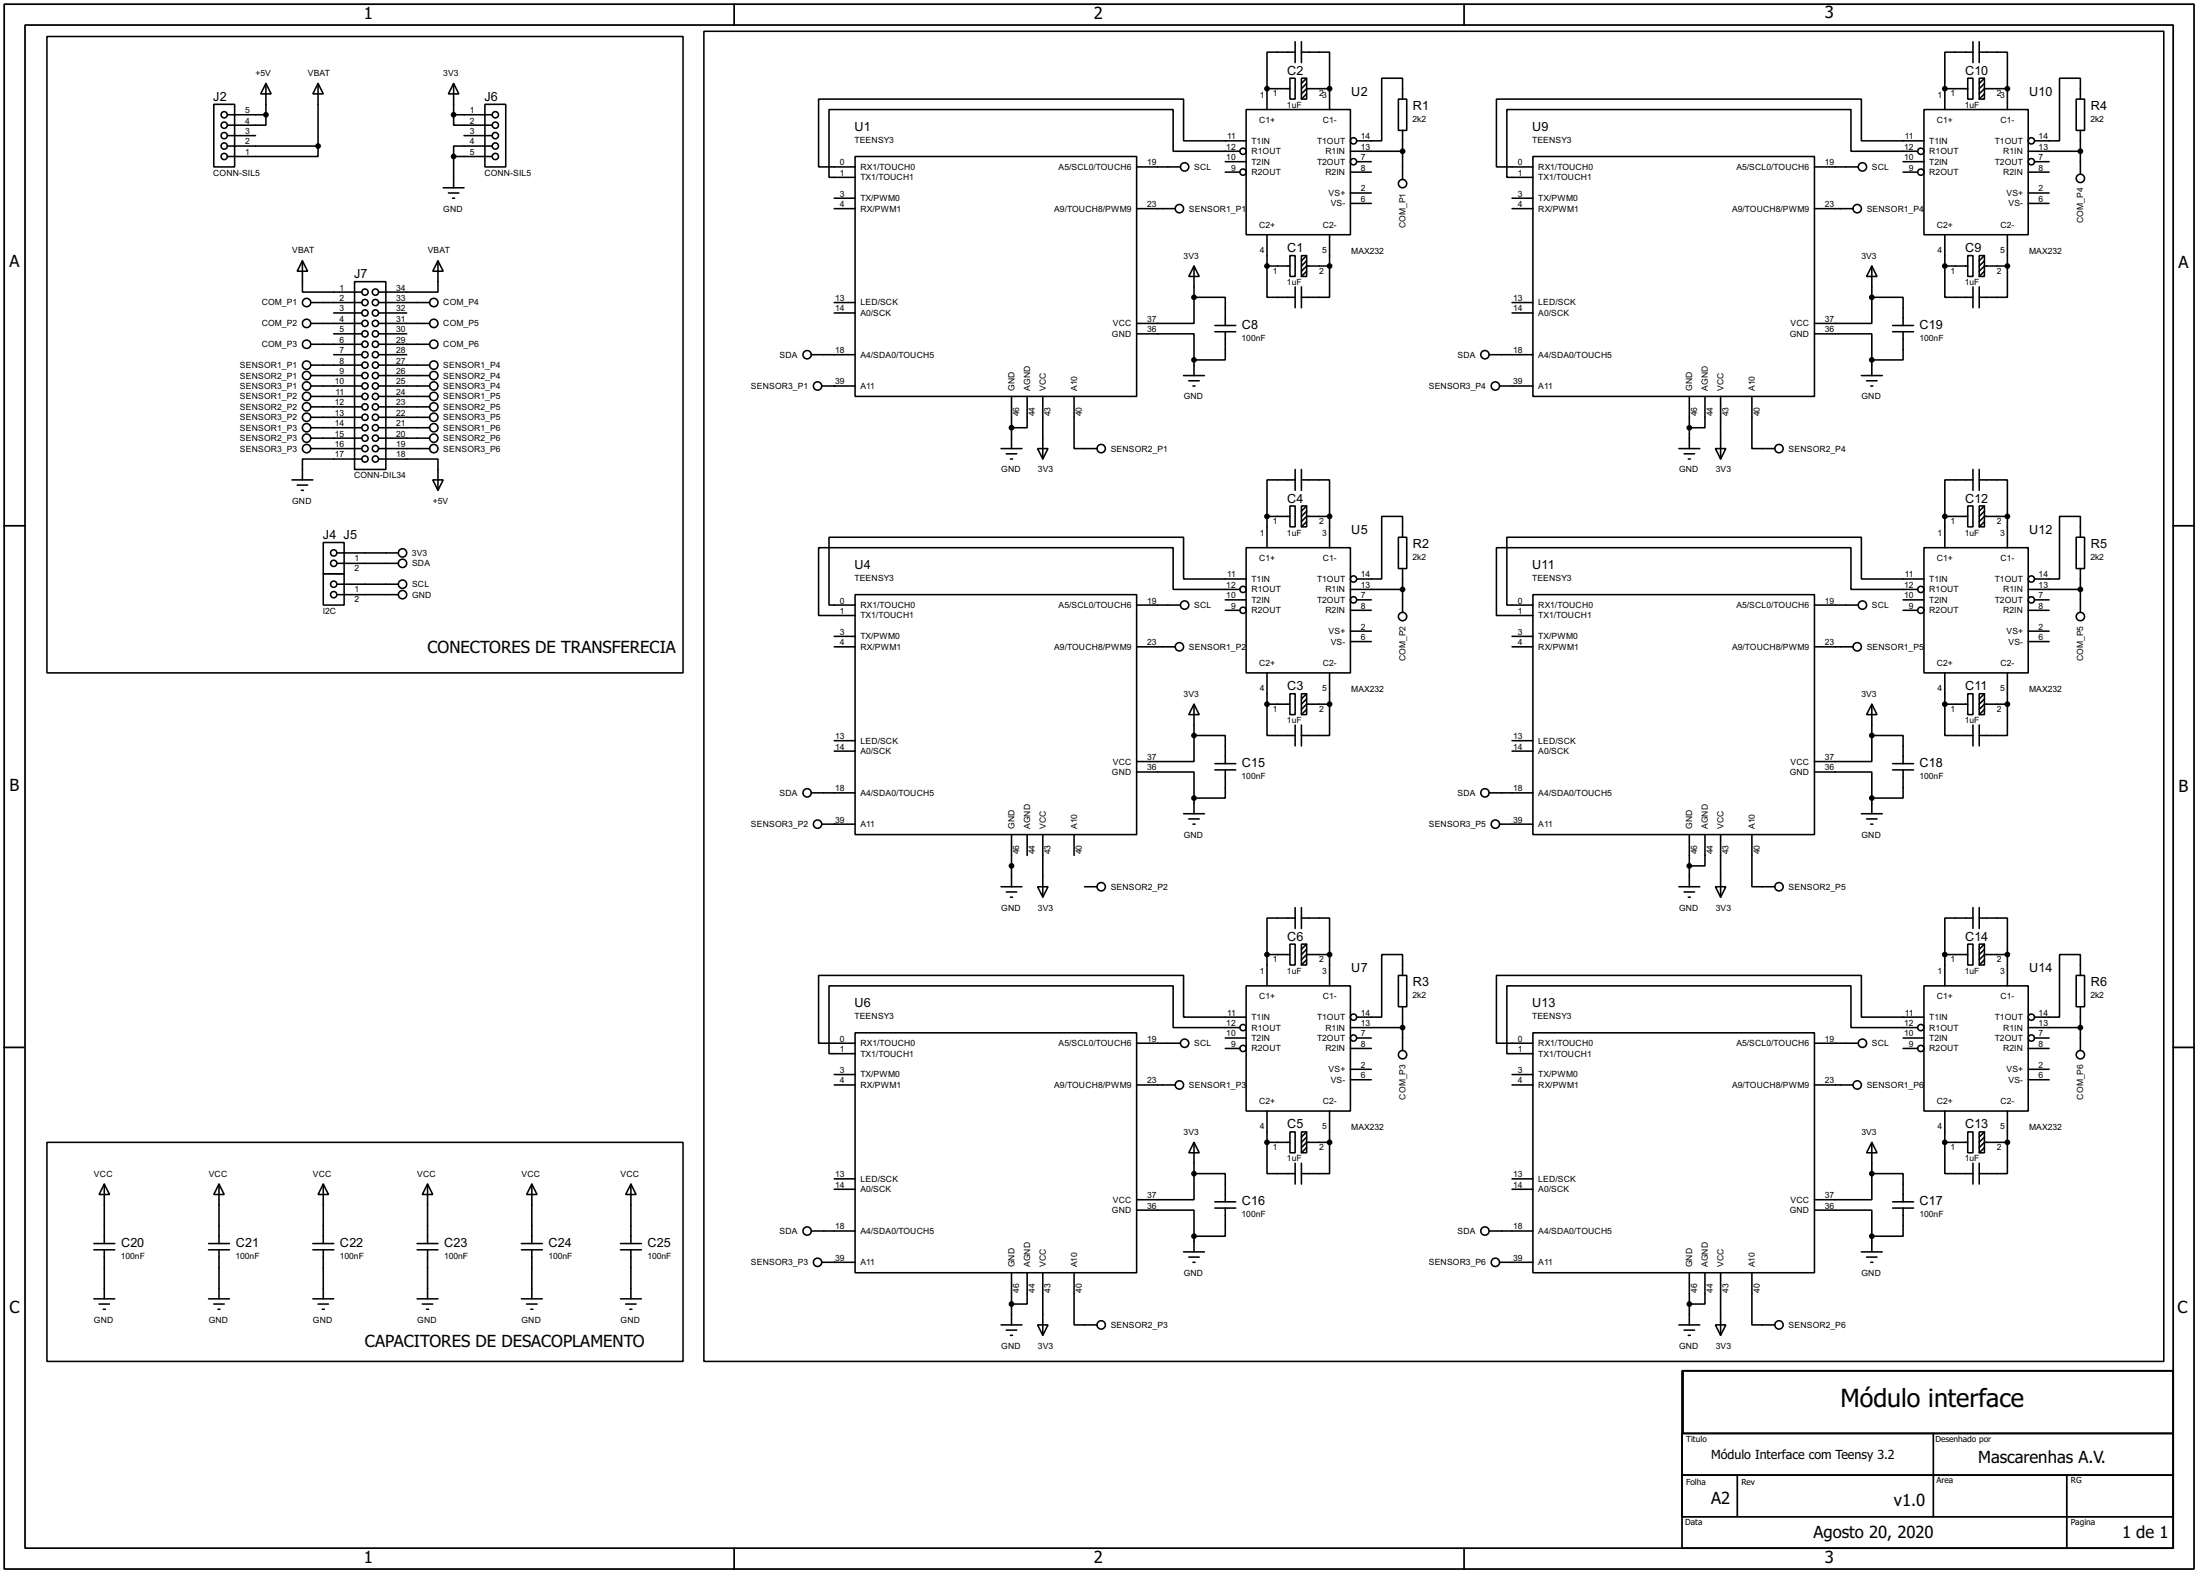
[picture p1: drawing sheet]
<svg xmlns="http://www.w3.org/2000/svg" width="536mm" height="383mm" viewBox="0 0 536 383" stroke-linecap="round" stroke-linejoin="round" font-family="sans-serif">
<g fill="none" stroke="#000" stroke-width=".42">
<path d="M1 1h533.4v381h-533.4zM6.1 6.1h523.2v370.8h-523.2zM178.8 1v5.1M356.6 1v5.1M1 128h5.1M529.3 128h5.1M1 255h4.8M529.3 255h5.1M409.7 333.8h119.6v43.1h-119.6zM410 333.8h119.3v15.2h-119.3zM409.7 349h119.6v10.2h-119.6zM409.7 359.2h119.6v10.1h-119.6z"/>
<path d="M423.2 359.4v9.7M470.9 349v20.3M503.4 359.2v17.7M178.8 376.9v5.1M356.6 376.9v5.1"/>
</g>
<g fill="none" stroke="#000" stroke-width=".38">
<path d="M11.4 8.9h155v154.9h-155zM171.4 7.6h355.6v323.9h-355.6zM314.2 19h1.3v5.1h-1.3zM315.5 12.7h-6.9v8.9M315.5 10.2v5M317 19h1.3v5.1h-1.3zM317 12.7h6.8v8.9M317 10.2v5M318.3 19l-1.3 1.3M479.3 19h1.3v5.1h-1.3zM480.6 12.7h-6.9v8.9M480.6 10.2v5"/>
<path d="M482.1 19h1.3v5.1h-1.3zM482.1 12.7h6.8v8.9M482.1 10.2v5M483.4 19l-1.3 1.3M52.1 25.4h5v15.2h-5zM55.4 27.9h9.4M55.4 35.6h22.1M55.4 33h6.8M64.8 20.3l1.2 2.6h-2.5zM64.8 27.9v2.6h-9.4M64.8 20.3v7.6M77.5 20.3l1.2 2.6h-2.5z"/>
<path d="M77.5 35.6v2.5h-22.1M77.5 20.3v15.3M110.5 20.3l1.3 2.6h-2.6zM110.5 27.9v2.6h9.4M110.5 27.9h9.4M110.5 20.3v7.6M110.5 38.1v7.6M110.5 38.1h9.4M113 33h6.9M118.1 25.4h5.1v15.2h-5.1zM119.9 35.6h-9.4v2.5M208.3 38.1h68.6v58.4h-68.6z"/>
<path d="M298.4 39.4h5.1M302 36.8h-16.3v-10.1h-83.8v16.5h6.4M303.5 26.7h25.4v30.4h-25.4zM303.5 34.3h-15.2v-10.2h-88.9v16.5h8.9M308.6 21.6v5.1M308.6 21.6h5.6M318.3 20.3l-1.3 1.3M318.3 22.9l-1.3 1.2M323.8 21.6v5.1M323.8 21.6h-5.5l-1.3 1.3M328.9 36.8h12.7M330.5 39.4h3.5"/>
<path d="M340.6 24.1h2v7.6h-2zM341.6 24.1v-5.1h-5.1v15.3h-6M341.6 31.7v12M373.4 38.1h68.6v58.4h-68.6zM463.5 39.4h5.1M467.1 36.8h-16.3v-10.1h-83.8v16.5h6.4M468.6 26.7h25.4v30.4h-25.4zM468.6 34.3h-15.2v-10.2h-88.9v16.5h8.9M473.7 21.6h5.6M473.7 21.6v5.1M483.4 20.3l-1.3 1.3M483.4 22.9l-1.3 1.2"/>
<path d="M488.9 21.6h-5.5l-1.3 1.3M488.9 21.6v5.1M494 36.8h12.7M495.6 39.4h3.5M505.7 24.1h2v7.6h-2zM506.7 24.1v-5.1h-5.1v15.3h-6M506.7 31.7v10.7M107.9 45.7h5.1M109.2 47h2.6M110.2 48.3h.5M203.2 50.8h5.1M203.2 48.3h5.1"/>
<path d="M276.9 50.8h9.4M276.9 40.6h10.6M298.4 41.9h3.6M308.6 57.1v7.7M323.8 57.1v7.7M328.9 41.9h5.1M328.9 47h5.1M328.9 49.5h5.1M368.3 50.8h5.1M368.3 48.3h5.1M442 50.8h9.4M442 40.6h10.6"/>
<path d="M463.5 41.9h3.6M473.7 57.1v7.7M488.9 57.1v7.7M494 41.9h5.1M494 47h5.1M494 49.5h5.1M73.7 63.5l1.2 2.5h-2.5zM73.7 63.5v7.6h14.4M75.7 73.7h12.4M75.7 78.7h12.4M81.3 76.2h6.8M86.4 68.6h7.6v45.7h-7.6z"/>
<path d="M92.2 73.7h12.4M92.2 78.7h12.4M92.2 76.2h6.9M106.7 63.5l1.2 2.5h-2.5zM106.7 63.5v7.6h-14.5M203.2 73.7h5.1M203.2 76.2h5.1M290.8 64.8l1.3 2.5h-2.5zM290.8 72.4v6.3h-13.9M290.8 72.4h7.6v6.8M290.8 64.8v7.6M295.9 79.2h5.1"/>
<path d="M308.6 64.8v7.6h6.9M308.6 64.8h5.6M314.2 62.2h1.3v5.1h-1.3zM315.5 69.8v5.1M317 62.2h1.3v5.1h-1.3zM317 69.8v5.1M318.3 62.2l-1.3 1.3M318.3 63.5l-1.3 1.3M318.3 66l-1.3 1.3M323.8 64.8v7.6h-6.8M323.8 64.8h-5.5l-1.3 1.2M368.3 73.7h5.1"/>
<path d="M368.3 76.2h5.1M455.9 64.8l1.3 2.5h-2.5zM455.9 72.4v6.3h-13.9M455.9 72.4h7.6v6.8M455.9 64.8v7.6M461 79.2h5.1M473.7 64.8v7.6h6.9M473.7 64.8h5.6M479.3 62.2h1.3v5.1h-1.3zM480.6 69.8v5.1M482.1 62.2h1.3v5.1h-1.3zM482.1 69.8v5.1"/>
<path d="M483.4 62.2l-1.3 1.3M483.4 63.5l-1.3 1.3M483.4 66l-1.3 1.3M488.9 64.8v7.6h-6.8M488.9 64.8h-5.5l-1.3 1.2M75.7 88.9h12.4M75.7 91.4h12.4M75.7 94h12.4M75.7 96.5h12.4M75.7 99.1h12.4M75.7 83.8h12.4M81.3 86.4h6.8"/>
<path d="M81.3 81.3h6.8M92.2 86.4h6.9M92.2 88.9h12.4M92.2 91.4h12.4M92.2 94h12.4M92.2 96.5h12.4M92.2 99.1h12.4M92.2 83.8h12.4M92.2 81.3h6.9M197.6 86.4h10.7M200.2 94h8.1M246.4 96.5v12.7"/>
<path d="M250.2 96.5v7.6h-3.8M254 96.5v15.3M261.6 96.5v12.7h5.6M276.9 81.3h13.9v6.3M288.3 91.4h5.1M289.6 92.7h2.5M290.6 94h.5M290.8 87.6v3.8M295.9 80.8h5.1M298.4 80.8v6.8h-7.6M362.7 86.4h10.7M365.3 94h8.1"/>
<path d="M411.5 96.5v12.7M415.3 96.5v7.6h-3.8M419.1 96.5v15.3M426.7 96.5v12.7h5.6M442 81.3h13.9v6.3M453.4 91.4h5.1M454.7 92.7h2.5M455.7 94h.5M455.9 87.6v3.8M461 80.8h5.1M463.5 80.8v6.8h-7.6M71.1 116.8h5.1"/>
<path d="M72.4 118.1h2.5M73.4 119.4h.5M75.7 101.6h12.4M75.7 104.1h12.4M75.7 106.7h12.4M75.7 109.2h12.4M88.1 111.8h-14.4v5M92.2 111.8h14.5v7.6M92.2 101.6h12.4M92.2 104.1h12.4M92.2 106.7h12.4M92.2 109.2h12.4"/>
<path d="M105.4 116.8h2.5l-1.2 2.6zM243.8 109.2h5.1M245.1 110.5h2.5M246.1 111.8h.5M252.7 109.2h2.6l-1.3 2.6zM315.5 116.8h-6.9v8.9M315.5 114.3v5.1M317 116.8h6.8v8.9M317 114.3v5.1M408.9 109.2h5.1M410.2 110.5h2.5M411.2 111.8h.5"/>
<path d="M417.8 109.2h2.6l-1.3 2.6zM480.6 116.8h-6.9v8.9M480.6 114.3v5.1M482.1 116.8h6.8v8.9M482.1 114.3v5.1M78.7 132.1h5.1v7.6h-5.1zM78.7 139.7h5.1v7.6h-5.1zM82 134.6h15M82 137.2h15M303.5 133.3h25.4v30.5h-25.4zM308.6 125.7v7.6M308.6 125.7h5.6"/>
<path d="M314.2 123.2h1.3v5.1h-1.3zM317 123.2h1.3v5.1h-1.3zM318.3 123.2l-1.3 1.3M318.3 124.5l-1.3 1.2M318.3 127l-1.3 1.3M323.8 125.7v7.6M323.8 125.7h-5.5l-1.3 1.3M340.6 130.8h2v7.6h-2zM341.6 130.8v-5.1h-5.1v15.3h-6M341.6 138.4v10.7M468.6 133.3h25.4v30.5h-25.4zM473.7 125.7h5.6"/>
<path d="M473.7 125.7v7.6M479.3 123.2h1.3v5.1h-1.3zM482.1 123.2h1.3v5.1h-1.3zM483.4 123.2l-1.3 1.3M483.4 124.5l-1.3 1.2M483.4 127l-1.3 1.3M488.9 125.7h-5.5l-1.3 1.3M488.9 125.7v7.6M505.7 130.8h2v7.6h-2zM506.7 130.8v-5.1h-5.1v15.3h-6M506.7 138.4v10.7M82 142.2h15"/>
<path d="M82 144.8h15M203.2 157.5h5.1M203.2 154.9h5.1M208.3 144.8h68.6v58.4h-68.6zM276.9 157.5h9.4M276.9 147.3h10.6M298.4 146h5.1M298.4 148.6h3.6M302 143.5h-16.3v-10.2h-86.3v16.6h8.9M303.5 141h-15.2v-10.2h-86.4v16.5h6.4M328.9 143.5h12.7M328.9 148.6h5.1"/>
<path d="M328.9 153.7h5.1M328.9 156.2h5.1M330.5 146h3.5M368.3 157.5h5.1M368.3 154.9h5.1M373.4 144.8h68.6v58.4h-68.6zM442 157.5h9.4M442 147.3h10.6M463.5 146h5.1M463.5 148.6h3.6M467.1 143.5h-16.3v-10.2h-86.3v16.6h8.9M468.6 141h-15.2v-10.2h-86.4v16.5h6.4"/>
<path d="M494 143.5h12.7M494 148.6h5.1M494 153.7h5.1M494 156.2h5.1M495.6 146h3.5M290.8 171.4l1.3 2.6h-2.5zM290.8 179.1v6.3h-13.9M290.8 179.1h7.6v6.8M290.8 171.4v7.7M308.6 171.4v7.7h6.9M308.6 171.4h5.6M308.6 163.8v7.6"/>
<path d="M314.2 168.9h1.3v5.1h-1.3zM315.5 176.5v5.1M317 168.9h1.3v5.1h-1.3zM317 176.5v5.1M318.3 168.9l-1.3 1.3M318.3 170.2l-1.3 1.2M318.3 172.7l-1.3 1.3M323.8 171.4v7.7h-6.8M323.8 163.8v7.6M323.8 171.4h-5.5l-1.3 1.3M455.9 171.4l1.3 2.6h-2.5zM455.9 179.1v6.3h-13.9"/>
<path d="M455.9 179.1h7.6v6.8M455.9 171.4v7.7M473.7 171.4v7.7h6.9M473.7 171.4h5.6M473.7 163.8v7.6M479.3 168.9h1.3v5.1h-1.3zM480.6 176.5v5.1M482.1 168.9h1.3v5.1h-1.3zM482.1 176.5v5.1M483.4 168.9l-1.3 1.3M483.4 170.2l-1.3 1.2M483.4 172.7l-1.3 1.3"/>
<path d="M488.9 171.4v7.7h-6.8M488.9 171.4h-5.5l-1.3 1.3M488.9 163.8v7.6M197.6 193h10.7M203.2 180.3h5.1M203.2 182.9h5.1M276.9 188h13.9v6.3M288.3 198.1h5.1M289.6 199.4h2.5M290.8 194.3v3.8M295.9 185.9h5.1M295.9 187.5h5.1"/>
<path d="M298.4 187.5v6.8h-7.6M362.7 193h10.7M368.3 180.3h5.1M368.3 182.9h5.1M442 188h13.9v6.3M453.4 198.1h5.1M454.7 199.4h2.5M455.9 194.3v3.8M461 185.9h5.1M461 187.5h5.1M463.5 187.5v6.8h-7.6M200.2 200.7h8.1"/>
<path d="M243.8 215.9h5.1M245.1 217.2h2.5M246.1 218.4h.5M246.4 203.2v12.7M250.2 203.2v5.1M252.7 215.9h2.6l-1.3 2.5zM254 203.2v15.2M261.6 203.2v5.1M264.2 215.9h3M290.6 200.7h.5M365.3 200.7h8.1M408.9 215.9h5.1"/>
<path d="M410.2 217.2h2.5M411.2 218.4h.5M411.5 203.2v12.7M415.3 203.2v7.6h-3.8M417.8 215.9h2.6l-1.3 2.5zM419.1 203.2v15.2M426.7 203.2v12.7h5.6M455.7 200.7h.5M308.6 232.4v7.6M308.6 232.4h5.6M314.2 229.9h1.3v5h-1.3zM315.5 223.5h-6.9v8.9"/>
<path d="M315.5 221v5.1M317 229.9h1.3v5h-1.3zM317 223.5h6.8v8.9M317 221v5.1M318.3 229.9l-1.3 1.2M318.3 231.1l-1.3 1.3M318.3 233.7l-1.3 1.2M323.8 232.4v7.6M323.8 232.4h-5.5l-1.3 1.3M340.6 237.5h2v7.6h-2zM341.6 237.5v-5.1h-5.1v15.2h-6M473.7 232.4v7.6"/>
<path d="M473.7 232.4h5.6M479.3 229.9h1.3v5h-1.3zM480.6 223.5h-6.9v8.9M480.6 221v5.1M482.1 229.9h1.3v5h-1.3zM482.1 223.5h6.8v8.9M482.1 221v5.1M483.4 229.9l-1.3 1.2M483.4 231.1l-1.3 1.3M483.4 233.7l-1.3 1.2M488.9 232.4v7.6M488.9 232.4h-5.5l-1.3 1.3"/>
<path d="M505.7 237.5h2v7.6h-2zM506.7 237.5v-5.1h-5.1v15.2h-6M208.3 251.5h68.6v58.4h-68.6zM276.9 254h10.6M298.4 252.7h5.1M298.4 255.3h3.6M302 250.2h-16.3v-10.2h-83.8v16.5h6.4M303.5 240h25.4v30.5h-25.4zM303.5 247.6h-15.2v-10.1h-88.9v16.5h8.9M328.9 250.2h12.7M328.9 255.3h5.1M330.5 252.7h3.5"/>
<path d="M341.6 245.1v10.7M373.4 251.5h68.6v58.4h-68.6zM442 254h10.6M463.5 252.7h5.1M463.5 255.3h3.6M467.1 250.2h-16.3v-10.2h-83.8v16.5h6.4M468.6 240h25.4v30.5h-25.4zM468.6 247.6h-15.2v-10.1h-88.9v16.5h8.9M494 250.2h12.7M494 255.3h5.1M495.6 252.7h3.5M506.7 245.1v10.7"/>
<path d="M11.4 278.1h155v53.4h-155zM203.2 264.2h5.1M203.2 261.6h5.1M276.9 264.2h9.4M290.8 278.1l1.3 2.6h-2.5zM290.8 278.1v7.6M308.6 278.1v7.6h6.9M308.6 270.5v7.6M308.6 278.1h5.6M314.2 275.6h1.3v5.1h-1.3zM317 275.6h1.3v5.1h-1.3zM318.3 275.6l-1.3 1.3"/>
<path d="M318.3 276.9l-1.3 1.2M318.3 279.4l-1.3 1.3M323.8 278.1v7.6h-6.8M323.8 270.5v7.6M323.8 278.1h-5.5l-1.3 1.3M328.9 260.3h5.1M328.9 262.9h5.1M368.3 264.2h5.1M368.3 261.6h5.1M442 264.2h9.4M455.9 278.1l1.3 2.6h-2.5zM455.9 278.1v7.6"/>
<path d="M473.7 278.1v7.6h6.9M473.7 270.5v7.6M473.7 278.1h5.6M479.3 275.6h1.3v5.1h-1.3zM482.1 275.6h1.3v5.1h-1.3zM483.4 275.6l-1.3 1.3M483.4 276.9l-1.3 1.2M483.4 279.4l-1.3 1.3M488.9 278.1v7.6h-6.8M488.9 270.5v7.6M488.9 278.1h-5.5l-1.3 1.3M494 260.3h5.1"/>
<path d="M494 262.9h5.1M25.4 288.3l1.3 2.5h-2.6zM25.4 288.3v14.5M53.3 288.3l1.3 2.5h-2.5zM53.3 288.3v14.5M78.7 288.3l1.3 2.5h-2.5zM78.7 288.3v14.5M104.1 288.3l1.3 2.5h-2.5zM104.1 288.3v14.5M129.5 288.3l1.3 2.5h-2.5zM129.5 288.3v14.5M153.7 288.3l1.2 2.5h-2.5z"/>
<path d="M153.7 288.3v14.5M197.6 299.7h10.7M203.2 287h5.1M203.2 289.6h5.1M276.9 294.6h13.9v6.4M290.8 285.7v6.4h-13.9M290.8 285.7h7.6v6.9M295.9 292.6h5.1M295.9 294.1h5.1M298.4 294.1v6.9h-7.6M315.5 283.2v5.1M317 283.2v5.1"/>
<path d="M362.7 299.7h10.7M368.3 287h5.1M368.3 289.6h5.1M442 294.6h13.9v6.4M455.9 285.7v6.4h-13.9M455.9 285.7h7.6v6.9M461 292.6h5.1M461 294.1h5.1M463.5 294.1v6.9h-7.6M480.6 283.2v5.1M482.1 283.2v5.1M22.9 302.8h5"/>
<path d="M22.9 304.3h5M22.9 316.2h5M24.1 317.5h2.6M25.1 318.8h.6M25.4 304.3v11.9M50.8 302.8h5.1M50.8 304.3h5.1M50.8 316.2h5.1M52.1 317.5h2.5M53.1 318.8h.5M53.3 304.3v11.9M76.2 302.8h5.1"/>
<path d="M76.2 304.3h5.1M76.2 316.2h5.1M77.5 317.5h2.5M78.5 318.8h.5M78.7 304.3v11.9M101.6 302.8h5.1M101.6 304.3h5.1M101.6 316.2h5.1M102.9 317.5h2.5M103.9 318.8h.5M104.1 304.3v11.9M127 302.8h5.1"/>
<path d="M127 304.3h5.1M127 316.2h5.1M128.3 317.5h2.5M129.3 318.8h.5M129.5 304.3v11.9M151.1 302.8h5.1M151.1 304.3h5.1M151.1 316.2h5.1M152.4 317.5h2.5M153.4 318.8h.5M153.7 304.3v11.9M200.2 307.3h8.1"/>
<path d="M246.4 309.9v12.7M250.2 309.9v7.6h-3.8M254 309.9v15.2M261.6 309.9v12.7h5.6M288.3 304.8h5.1M289.6 306.1h2.5M290.6 307.3h.5M290.8 301v3.8M365.3 307.3h8.1M411.5 309.9v12.7M415.3 309.9v7.6h-3.8M419.1 309.9v15.2"/>
<path d="M426.7 309.9v12.7h5.6M453.4 304.8h5.1M454.7 306.1h2.5M455.7 307.3h.5M455.9 301v3.8M243.8 322.6h5.1M245.1 323.8h2.5M246.1 325.1h.5M252.7 322.6h2.6l-1.3 2.5zM408.9 322.6h5.1M410.2 323.8h2.5M411.2 325.1h.5"/>
<path d="M417.8 322.6h2.6l-1.3 2.5z"/>
<circle cx="54.6" cy="30.5" r=".76"/>
<circle cx="54.6" cy="27.9" r=".76"/>
<circle cx="54.6" cy="35.6" r=".76"/>
<circle cx="54.6" cy="38.1" r=".76"/>
<circle cx="54.6" cy="33" r=".76"/>
<circle cx="120.6" cy="27.9" r=".76"/>
<circle cx="120.6" cy="30.5" r=".76"/>
<circle cx="120.6" cy="38.1" r=".76"/>
<circle cx="120.6" cy="33" r=".76"/>
<circle cx="120.6" cy="35.6" r=".76"/>
<circle cx="302.8" cy="36.8" r=".76"/>
<circle cx="329.7" cy="34.3" r=".76"/>
<circle cx="329.7" cy="39.4" r=".76"/>
<circle cx="467.9" cy="36.8" r=".76"/>
<circle cx="494.8" cy="39.4" r=".76"/>
<circle cx="494.8" cy="34.3" r=".76"/>
<circle cx="287.3" cy="50.8" r="1.02"/>
<circle cx="288.5" cy="40.6" r="1.02"/>
<circle cx="302.8" cy="41.9" r=".76"/>
<circle cx="341.6" cy="44.7" r="1.02"/>
<circle cx="452.4" cy="50.8" r="1.02"/>
<circle cx="453.6" cy="40.6" r="1.02"/>
<circle cx="467.9" cy="41.9" r=".76"/>
<circle cx="506.7" cy="43.4" r="1.02"/>
<circle cx="74.7" cy="78.7" r="1.02"/>
<circle cx="74.7" cy="73.7" r="1.02"/>
<circle cx="88.9" cy="76.2" r=".76"/>
<circle cx="88.9" cy="78.7" r=".76"/>
<circle cx="88.9" cy="71.1" r=".76"/>
<circle cx="88.9" cy="73.7" r=".76"/>
<circle cx="91.4" cy="76.2" r=".76"/>
<circle cx="91.4" cy="73.7" r=".76"/>
<circle cx="91.4" cy="78.7" r=".76"/>
<circle cx="91.4" cy="71.1" r=".76"/>
<circle cx="105.7" cy="73.7" r="1.02"/>
<circle cx="105.7" cy="78.7" r="1.02"/>
<circle cx="74.7" cy="94" r="1.02"/>
<circle cx="74.7" cy="88.9" r="1.02"/>
<circle cx="74.7" cy="83.8" r="1.02"/>
<circle cx="74.7" cy="96.5" r="1.02"/>
<circle cx="74.7" cy="99.1" r="1.02"/>
<circle cx="74.7" cy="91.4" r="1.02"/>
<circle cx="88.9" cy="99.1" r=".76"/>
<circle cx="88.9" cy="94" r=".76"/>
<circle cx="88.9" cy="88.9" r=".76"/>
<circle cx="88.9" cy="83.8" r=".76"/>
<circle cx="88.9" cy="81.3" r=".76"/>
<circle cx="88.9" cy="86.4" r=".76"/>
<circle cx="88.9" cy="91.4" r=".76"/>
<circle cx="88.9" cy="96.5" r=".76"/>
<circle cx="91.4" cy="99.1" r=".76"/>
<circle cx="91.4" cy="81.3" r=".76"/>
<circle cx="91.4" cy="83.8" r=".76"/>
<circle cx="91.4" cy="88.9" r=".76"/>
<circle cx="91.4" cy="94" r=".76"/>
<circle cx="91.4" cy="86.4" r=".76"/>
<circle cx="91.4" cy="96.5" r=".76"/>
<circle cx="91.4" cy="91.4" r=".76"/>
<circle cx="105.7" cy="91.4" r="1.02"/>
<circle cx="105.7" cy="88.9" r="1.02"/>
<circle cx="105.7" cy="94" r="1.02"/>
<circle cx="105.7" cy="83.8" r="1.02"/>
<circle cx="105.7" cy="99.1" r="1.02"/>
<circle cx="105.7" cy="96.5" r="1.02"/>
<circle cx="196.6" cy="86.4" r="1.02"/>
<circle cx="199.1" cy="94" r="1.02"/>
<circle cx="361.7" cy="86.4" r="1.02"/>
<circle cx="364.2" cy="94" r="1.02"/>
<circle cx="74.7" cy="104.1" r="1.02"/>
<circle cx="74.7" cy="109.2" r="1.02"/>
<circle cx="74.7" cy="106.7" r="1.02"/>
<circle cx="74.7" cy="101.6" r="1.02"/>
<circle cx="88.9" cy="109.2" r=".76"/>
<circle cx="88.9" cy="106.7" r=".76"/>
<circle cx="88.9" cy="101.6" r=".76"/>
<circle cx="88.9" cy="104.1" r=".76"/>
<circle cx="88.9" cy="111.8" r=".76"/>
<circle cx="91.4" cy="109.2" r=".76"/>
<circle cx="91.4" cy="104.1" r=".76"/>
<circle cx="91.4" cy="111.8" r=".76"/>
<circle cx="91.4" cy="101.6" r=".76"/>
<circle cx="91.4" cy="106.7" r=".76"/>
<circle cx="105.7" cy="101.6" r="1.02"/>
<circle cx="105.7" cy="106.7" r="1.02"/>
<circle cx="105.7" cy="109.2" r="1.02"/>
<circle cx="105.7" cy="104.1" r="1.02"/>
<circle cx="268.2" cy="109.2" r="1.02"/>
<circle cx="433.3" cy="109.2" r="1.02"/>
<circle cx="81.3" cy="137.2" r=".76"/>
<circle cx="81.3" cy="134.6" r=".76"/>
<circle cx="98" cy="134.6" r="1.02"/>
<circle cx="98" cy="137.2" r="1.02"/>
<circle cx="81.3" cy="144.8" r=".76"/>
<circle cx="81.3" cy="142.2" r=".76"/>
<circle cx="98" cy="144.8" r="1.02"/>
<circle cx="98" cy="142.2" r="1.02"/>
<circle cx="287.3" cy="157.5" r="1.02"/>
<circle cx="288.5" cy="147.3" r="1.02"/>
<circle cx="302.8" cy="143.5" r=".76"/>
<circle cx="302.8" cy="148.6" r=".76"/>
<circle cx="329.7" cy="141" r=".76"/>
<circle cx="329.7" cy="146.1" r=".76"/>
<circle cx="341.6" cy="150.1" r="1.02"/>
<circle cx="452.4" cy="157.5" r="1.02"/>
<circle cx="453.6" cy="147.3" r="1.02"/>
<circle cx="467.9" cy="148.6" r=".76"/>
<circle cx="467.9" cy="143.5" r=".76"/>
<circle cx="494.8" cy="146.1" r=".76"/>
<circle cx="494.8" cy="141" r=".76"/>
<circle cx="506.7" cy="150.1" r="1.02"/>
<circle cx="196.6" cy="193" r="1.02"/>
<circle cx="361.7" cy="193" r="1.02"/>
<circle cx="199.1" cy="200.7" r="1.02"/>
<circle cx="268.2" cy="215.9" r="1.02"/>
<circle cx="364.2" cy="200.7" r="1.02"/>
<circle cx="433.3" cy="215.9" r="1.02"/>
<circle cx="288.5" cy="254" r="1.02"/>
<circle cx="302.8" cy="250.2" r=".76"/>
<circle cx="302.8" cy="255.3" r=".76"/>
<circle cx="329.7" cy="252.7" r=".76"/>
<circle cx="329.7" cy="247.7" r=".76"/>
<circle cx="341.6" cy="256.8" r="1.02"/>
<circle cx="453.6" cy="254" r="1.02"/>
<circle cx="467.9" cy="250.2" r=".76"/>
<circle cx="467.9" cy="255.3" r=".76"/>
<circle cx="494.8" cy="247.7" r=".76"/>
<circle cx="494.8" cy="252.7" r=".76"/>
<circle cx="506.7" cy="256.8" r="1.02"/>
<circle cx="287.3" cy="264.2" r="1.02"/>
<circle cx="452.4" cy="264.2" r="1.02"/>
<circle cx="196.6" cy="299.7" r="1.02"/>
<circle cx="361.7" cy="299.7" r="1.02"/>
<circle cx="199.1" cy="307.3" r="1.02"/>
<circle cx="364.2" cy="307.3" r="1.02"/>
<circle cx="268.2" cy="322.6" r="1.02"/>
<circle cx="433.3" cy="322.6" r="1.02"/>
</g>
<g fill="#000">
<circle cx="308.6" cy="21.6" r=".19"/>
<circle cx="323.8" cy="21.6" r=".19"/>
<circle cx="473.7" cy="21.6" r=".19"/>
<circle cx="488.9" cy="21.6" r=".19"/>
<circle cx="203.2" cy="94" r=".19"/>
<circle cx="203.2" cy="200.7" r=".19"/>
<circle cx="203.2" cy="307.3" r=".19"/>
</g>
<g fill="#000" stroke="#000" stroke-width=".38">
<circle cx="64.8" cy="27.9" r=".51"/>
<circle cx="77.5" cy="35.6" r=".51"/>
<circle cx="110.5" cy="27.9" r=".51"/>
<circle cx="110.5" cy="38.1" r=".51"/>
<circle cx="308.6" cy="21.6" r=".51"/>
<circle cx="323.8" cy="21.6" r=".51"/>
<circle cx="341.6" cy="36.8" r=".51"/>
<circle cx="473.7" cy="21.6" r=".51"/>
<circle cx="488.9" cy="21.6" r=".51"/>
<circle cx="506.7" cy="36.8" r=".51"/>
<circle cx="290.8" cy="72.4" r=".51"/>
<circle cx="308.6" cy="64.8" r=".51"/>
<circle cx="323.8" cy="64.8" r=".51"/>
<circle cx="455.9" cy="72.4" r=".51"/>
<circle cx="473.7" cy="64.8" r=".51"/>
<circle cx="488.9" cy="64.8" r=".51"/>
<circle cx="290.8" cy="87.6" r=".51"/>
<circle cx="455.9" cy="87.6" r=".51"/>
<circle cx="246.4" cy="104.1" r=".51"/>
<circle cx="411.5" cy="104.1" r=".51"/>
<circle cx="308.6" cy="125.7" r=".51"/>
<circle cx="323.8" cy="125.7" r=".51"/>
<circle cx="473.7" cy="125.7" r=".51"/>
<circle cx="488.9" cy="125.7" r=".51"/>
<circle cx="341.6" cy="143.5" r=".51"/>
<circle cx="506.7" cy="143.5" r=".51"/>
<circle cx="290.8" cy="179.1" r=".51"/>
<circle cx="308.6" cy="171.4" r=".51"/>
<circle cx="323.8" cy="171.4" r=".51"/>
<circle cx="455.9" cy="179.1" r=".51"/>
<circle cx="473.7" cy="171.4" r=".51"/>
<circle cx="488.9" cy="171.4" r=".51"/>
<circle cx="290.8" cy="194.3" r=".51"/>
<circle cx="455.9" cy="194.3" r=".51"/>
<circle cx="246.4" cy="210.8" r=".51"/>
<circle cx="411.5" cy="210.8" r=".51"/>
<circle cx="308.6" cy="232.4" r=".51"/>
<circle cx="323.8" cy="232.4" r=".51"/>
<circle cx="473.7" cy="232.4" r=".51"/>
<circle cx="488.9" cy="232.4" r=".51"/>
<circle cx="341.6" cy="250.2" r=".51"/>
<circle cx="506.7" cy="250.2" r=".51"/>
<circle cx="308.6" cy="278.1" r=".51"/>
<circle cx="323.8" cy="278.1" r=".51"/>
<circle cx="473.7" cy="278.1" r=".51"/>
<circle cx="488.9" cy="278.1" r=".51"/>
<circle cx="290.8" cy="285.7" r=".51"/>
<circle cx="455.9" cy="285.7" r=".51"/>
<circle cx="246.4" cy="317.5" r=".51"/>
<circle cx="290.8" cy="301" r=".51"/>
<circle cx="411.5" cy="317.5" r=".51"/>
<circle cx="455.9" cy="301" r=".51"/>
</g>
<text font-size="7.4" x="448.3" y="342.6">Módulo interface</text>
<g font-size="4.9">
<text x="88.6" y="4.6">1</text>
<text x="266.4" y="4.6">2</text>
<text x="444.5" y="4.3">3</text>
<text x="2.3" y="65">A</text>
<text x="530.6" y="65.3">A</text>
<text x="104.1" y="159">CONECTORES DE TRANSFERECIA</text>
<text x="2.3" y="192.5">B</text>
<text x="530.6" y="192.8">B</text>
<text x="2.3" y="319.8">C</text>
<text x="530.4" y="319.8">C</text>
<text x="88.9" y="327.9">CAPACITORES DE DESACOPLAMENTO</text>
<text x="481.8" y="356.1">Mascarenhas A.V.</text>
<text x="416.8" y="366.3">A2</text>
<text x="461.3" y="366.8">v1.0</text>
<text x="441.7" y="374.4">Agosto 20, 2020</text>
<text x="516.9" y="374.4">1 de 1</text>
<text x="88.6" y="380.5">1</text>
<text x="266.4" y="380.5">2</text>
<text x="444.5" y="380.5">3</text>
</g>
<text font-size="3.7" x="416.8" y="355.3">Módulo Interface com Teensy 3.2</text>
<g font-size="3.4">
<text x="313.5" y="18.2">C2</text>
<text x="329.2" y="23.3">U2</text>
<text x="478.6" y="18.2">C10</text>
<text x="494.3" y="23.3">U10</text>
<text x="52" y="24.6">J2</text>
<text x="118" y="24.6">J6</text>
<text x="344.1" y="26.7">R1</text>
<text x="509.2" y="26.7">R4</text>
<text x="208.2" y="31.8">U1</text>
<text x="373.2" y="31.8">U9</text>
<text x="313.5" y="61.4">C1</text>
<text x="478.6" y="61.4">C9</text>
<text x="86.2" y="67.8">J7</text>
<text x="302.5" y="80.1">C8</text>
<text x="467.6" y="80.1">C19</text>
<text x="313.5" y="122.4">C4</text>
<text x="478.6" y="122.4">C12</text>
<text x="78.6" y="131.3">J4 J5</text>
<text x="329.2" y="130">U5</text>
<text x="494.3" y="130">U12</text>
<text x="344.1" y="133.4">R2</text>
<text x="509.2" y="133.4">R5</text>
<text x="208.2" y="138.5">U4</text>
<text x="373.2" y="138.5">U11</text>
<text x="313.5" y="168.1">C3</text>
<text x="478.6" y="168.1">C11</text>
<text x="302.5" y="186.7">C15</text>
<text x="467.6" y="186.7">C18</text>
<text x="313.5" y="229">C6</text>
<text x="478.6" y="229">C14</text>
<text x="329.2" y="236.6">U7</text>
<text x="494.3" y="236.6">U14</text>
<text x="208.2" y="245.1">U6</text>
<text x="344.1" y="240">R3</text>
<text x="373.2" y="245.1">U13</text>
<text x="509.2" y="240">R6</text>
<text x="313.5" y="274.7">C5</text>
<text x="478.6" y="274.7">C13</text>
<text x="302.5" y="293.4">C16</text>
<text x="467.6" y="293.4">C17</text>
<text x="29.5" y="303.5">C20</text>
<text x="57.4" y="303.5">C21</text>
<text x="82.8" y="303.5">C22</text>
<text x="108.2" y="303.5">C23</text>
<text x="133.6" y="303.5">C24</text>
<text x="157.7" y="303.5">C25</text>
</g>
<g font-size="2.5">
<text x="410.7" y="351">Titulo</text>
<text x="471.4" y="351">Desenhado por</text>
<text x="410.7" y="361.4">Folha</text>
<text x="424.2" y="361.4">Rev</text>
<text x="471.7" y="361.2">Area</text>
<text x="504.4" y="361.2">RG</text>
<text x="410.5" y="371.3">Data</text>
<text x="504.4" y="371.3">Pagina</text>
</g>
<g font-size="2.3">
<text x="62.2" y="18.5">+5V</text>
<text x="75" y="18.5">VBAT</text>
<text x="107.9" y="18.5">3V3</text>
<text x="306.8" y="23.7">1</text>
<text x="310" y="23.5">1</text>
<text x="321.3" y="23.5">23</text>
<text x="471.9" y="23.7">1</text>
<text x="475.1" y="23.5">1</text>
<text x="486.4" y="23.5">23</text>
<text x="59.7" y="27.6">5</text>
<text x="114.4" y="27.6">1</text>
<text x="306.7" y="29.8">C1+</text>
<text x="313.5" y="26.2">1uF</text>
<text x="322.2" y="29.8">C1-</text>
<text x="344.1" y="29.7">2k2</text>
<text x="471.8" y="29.8">C1+</text>
<text x="478.6" y="26.2">1uF</text>
<text x="487.3" y="29.8">C1-</text>
<text x="509.2" y="29.7">2k2</text>
<text x="59.7" y="35.2">2</text>
<text x="59.7" y="32.6">3</text>
<text x="59.7" y="30.1">4</text>
<text x="114.4" y="30.1">2</text>
<text x="114.4" y="32.6">3</text>
<text x="114.4" y="35.2">4</text>
<text x="208.1" y="34.8">TEENSY3</text>
<text x="298.9" y="33.9">11</text>
<text x="304.8" y="35">T1IN</text>
<text x="320.8" y="35">T1OUT</text>
<text x="331.5" y="33.9">14</text>
<text x="373.2" y="34.8">TEENSY3</text>
<text x="464" y="33.9">11</text>
<text x="469.9" y="35">T1IN</text>
<text x="485.9" y="35">T1OUT</text>
<text x="496.6" y="33.9">14</text>
<text x="59.7" y="37.7">1</text>
<text x="114.4" y="37.7">5</text>
<text x="204.6" y="40.3">0</text>
<text x="209.6" y="41.4">RX1/TOUCH0</text>
<text x="257.8" y="41.4">A5/SCL0/TOUCH6</text>
<text x="279.4" y="40.3">19</text>
<text x="290.9" y="41.4">SCL</text>
<text x="298.7" y="36.4">12</text>
<text x="298.7" y="39">10</text>
<text x="299.8" y="41.5">9</text>
<text x="304.8" y="37.5">R1OUT</text>
<text x="304.8" y="40.1">T2IN</text>
<text x="320.8" y="40.1">T2OUT</text>
<text x="322.8" y="37.5">R1IN</text>
<text x="331.5" y="36.4">13</text>
<text x="331.5" y="39">7</text>
<text x="331.5" y="41.5">8</text>
<text x="369.7" y="40.3">0</text>
<text x="374.7" y="41.4">RX1/TOUCH0</text>
<text x="422.9" y="41.4">A5/SCL0/TOUCH6</text>
<text x="444.5" y="40.3">19</text>
<text x="456" y="41.4">SCL</text>
<text x="463.8" y="36.4">12</text>
<text x="463.8" y="39">10</text>
<text x="464.9" y="41.5">9</text>
<text x="469.9" y="37.5">R1OUT</text>
<text x="469.9" y="40.1">T2IN</text>
<text x="485.9" y="40.1">T2OUT</text>
<text x="487.9" y="37.5">R1IN</text>
<text x="496.6" y="36.4">13</text>
<text x="496.6" y="39">7</text>
<text x="496.6" y="41.5">8</text>
<text x="51.9" y="42.8">CONN-SIL5</text>
<text x="118" y="42.8">CONN-SIL5</text>
<text x="204.6" y="42.8">1</text>
<text x="204.6" y="47.9">3</text>
<text x="209.6" y="43.9">TX1/TOUCH1</text>
<text x="304.8" y="42.6">R2OUT</text>
<text x="322.8" y="42.6">R2IN</text>
<text x="323.6" y="47.7">VS+</text>
<text x="331.5" y="46.6">2</text>
<text x="369.7" y="42.8">1</text>
<text x="369.7" y="47.9">3</text>
<text x="374.7" y="43.9">TX1/TOUCH1</text>
<text x="469.9" y="42.6">R2OUT</text>
<text x="487.9" y="42.6">R2IN</text>
<text x="488.7" y="47.7">VS+</text>
<text x="496.6" y="46.6">2</text>
<text x="108" y="51.5">GND</text>
<text x="204.6" y="50.4">4</text>
<text x="209.6" y="49">TX/PWM0</text>
<text x="209.6" y="51.5">RX/PWM1</text>
<text x="256.8" y="51.5">A9/TOUCH8/PWM9</text>
<text x="279.4" y="50.4">23</text>
<text x="289.6" y="51.5">SENSOR1_P1</text>
<text x="324.1" y="50.2">VS-</text>
<text x="331.5" y="49.1">6</text>
<text x="369.7" y="50.4">4</text>
<text x="374.7" y="49">TX/PWM0</text>
<text x="374.7" y="51.5">RX/PWM1</text>
<text x="421.9" y="51.5">A9/TOUCH8/PWM9</text>
<text x="444.5" y="50.4">23</text>
<text x="454.7" y="51.5">SENSOR1_P4</text>
<text x="489.2" y="50.2">VS-</text>
<text x="496.6" y="49.1">6</text>
<text x="306.7" y="55.5">C2+</text>
<text x="322.2" y="55.5">C2-</text>
<text x="342.3" y="55.6" transform="rotate(-90 342.3 55.6)">COM_P1</text>
<text x="471.8" y="55.5">C2+</text>
<text x="487.3" y="55.5">C2-</text>
<text x="507.4" y="54.4" transform="rotate(-90 507.4 54.4)">COM_P4</text>
<text x="71.2" y="61.7">VBAT</text>
<text x="104.2" y="61.7">VBAT</text>
<text x="288.3" y="62.9">3V3</text>
<text x="306.8" y="61.6">4</text>
<text x="322.1" y="61.6">5</text>
<text x="329.1" y="61.8">MAX232</text>
<text x="453.4" y="62.9">3V3</text>
<text x="471.9" y="61.6">4</text>
<text x="487.2" y="61.6">5</text>
<text x="494.2" y="61.8">MAX232</text>
<text x="82.7" y="70.7">1</text>
<text x="96.5" y="70.7">34</text>
<text x="310" y="66.7">1</text>
<text x="313.5" y="69.4">1uF</text>
<text x="321.3" y="66.7">2</text>
<text x="475.1" y="66.7">1</text>
<text x="478.6" y="69.4">1uF</text>
<text x="486.4" y="66.7">2</text>
<text x="63.7" y="74.4">COM_P1</text>
<text x="82.7" y="73.3">2</text>
<text x="82.7" y="75.8">3</text>
<text x="96.5" y="73.3">33</text>
<text x="96.5" y="75.8">32</text>
<text x="108" y="74.4">COM_P4</text>
<text x="203.5" y="73.3">13</text>
<text x="203.5" y="75.8">14</text>
<text x="209.6" y="74.4">LED/SCK</text>
<text x="209.6" y="76.9">A0/SCK</text>
<text x="368.6" y="73.3">13</text>
<text x="368.6" y="75.8">14</text>
<text x="374.7" y="74.4">LED/SCK</text>
<text x="374.7" y="76.9">A0/SCK</text>
<text x="63.7" y="79.5">COM_P2</text>
<text x="82.7" y="78.4">4</text>
<text x="82.7" y="80.9">5</text>
<text x="82.7" y="83.4">6</text>
<text x="96.5" y="78.4">31</text>
<text x="96.5" y="80.9">30</text>
<text x="96.5" y="83.4">29</text>
<text x="108" y="79.5">COM_P5</text>
<text x="270.8" y="82">GND</text>
<text x="271.1" y="79.5">VCC</text>
<text x="279.4" y="78.4">37</text>
<text x="279.4" y="80.9">36</text>
<text x="302.4" y="83">100nF</text>
<text x="435.9" y="82">GND</text>
<text x="436.2" y="79.5">VCC</text>
<text x="444.5" y="78.4">37</text>
<text x="444.5" y="80.9">36</text>
<text x="467.5" y="83">100nF</text>
<text x="58.5" y="89.6">SENSOR1_P1</text>
<text x="63.7" y="84.5">COM_P3</text>
<text x="82.7" y="86">7</text>
<text x="82.7" y="88.5">8</text>
<text x="96.5" y="86">28</text>
<text x="96.5" y="88.5">27</text>
<text x="108" y="89.6">SENSOR1_P4</text>
<text x="108" y="84.5">COM_P6</text>
<text x="189.9" y="87.1">SDA</text>
<text x="203.5" y="86">18</text>
<text x="209.6" y="87.1">A4/SDA0/TOUCH5</text>
<text x="355" y="87.1">SDA</text>
<text x="368.6" y="86">18</text>
<text x="374.7" y="87.1">A4/SDA0/TOUCH5</text>
<text x="58.5" y="92.2">SENSOR2_P1</text>
<text x="58.5" y="94.7">SENSOR3_P1</text>
<text x="81.5" y="93.6">10</text>
<text x="82.7" y="91.1">9</text>
<text x="96.5" y="91.1">26</text>
<text x="96.5" y="93.6">25</text>
<text x="108" y="92.2">SENSOR2_P4</text>
<text x="108" y="94.7">SENSOR3_P4</text>
<text x="182.9" y="94.7">SENSOR3_P1</text>
<text x="203.5" y="93.6">39</text>
<text x="209.6" y="94.7">A11</text>
<text x="247.1" y="95.2" transform="rotate(-90 247.1 95.2)">GND</text>
<text x="250.9" y="95.2" transform="rotate(-90 250.9 95.2)">AGND</text>
<text x="254.7" y="95.2" transform="rotate(-90 254.7 95.2)">VCC</text>
<text x="262.3" y="95.2" transform="rotate(-90 262.3 95.2)">A10</text>
<text x="348" y="94.7">SENSOR3_P4</text>
<text x="368.6" y="93.6">39</text>
<text x="374.7" y="94.7">A11</text>
<text x="412.2" y="95.2" transform="rotate(-90 412.2 95.2)">GND</text>
<text x="416" y="95.2" transform="rotate(-90 416 95.2)">AGND</text>
<text x="419.8" y="95.2" transform="rotate(-90 419.8 95.2)">VCC</text>
<text x="427.4" y="95.2" transform="rotate(-90 427.4 95.2)">A10</text>
<text x="58.5" y="97.2">SENSOR1_P2</text>
<text x="58.5" y="99.8">SENSOR2_P2</text>
<text x="81.5" y="98.7">12</text>
<text x="81.5" y="101.2">13</text>
<text x="81.7" y="96.1">11</text>
<text x="96.5" y="96.1">24</text>
<text x="96.5" y="98.7">23</text>
<text x="96.5" y="101.2">22</text>
<text x="108" y="97.2">SENSOR1_P5</text>
<text x="108" y="99.8">SENSOR2_P5</text>
<text x="248.3" y="101.3" transform="rotate(-90 248.3 101.3)">46</text>
<text x="252.1" y="101.3" transform="rotate(-90 252.1 101.3)">44</text>
<text x="255.9" y="101.3" transform="rotate(-90 255.9 101.3)">43</text>
<text x="263.5" y="101.3" transform="rotate(-90 263.5 101.3)">40</text>
<text x="288.3" y="97.2">GND</text>
<text x="413.4" y="101.3" transform="rotate(-90 413.4 101.3)">46</text>
<text x="417.2" y="101.3" transform="rotate(-90 417.2 101.3)">44</text>
<text x="421" y="101.3" transform="rotate(-90 421 101.3)">43</text>
<text x="428.6" y="101.3" transform="rotate(-90 428.6 101.3)">40</text>
<text x="453.4" y="97.2">GND</text>
<text x="58.5" y="102.3">SENSOR3_P2</text>
<text x="58.5" y="104.9">SENSOR1_P3</text>
<text x="58.5" y="107.4">SENSOR2_P3</text>
<text x="81.5" y="103.8">14</text>
<text x="81.5" y="106.3">15</text>
<text x="96.5" y="103.8">21</text>
<text x="96.5" y="106.3">20</text>
<text x="108" y="102.3">SENSOR3_P5</text>
<text x="108" y="104.9">SENSOR1_P6</text>
<text x="108" y="107.4">SENSOR2_P6</text>
<text x="58.5" y="109.9">SENSOR3_P3</text>
<text x="81.5" y="108.8">16</text>
<text x="81.5" y="111.4">17</text>
<text x="96.5" y="108.8">19</text>
<text x="96.5" y="111.4">18</text>
<text x="108" y="109.9">SENSOR3_P6</text>
<text x="270.5" y="109.9">SENSOR2_P1</text>
<text x="435.6" y="109.9">SENSOR2_P4</text>
<text x="86.2" y="116.4">CONN-DIL34</text>
<text x="243.9" y="115">GND</text>
<text x="252.8" y="115">3V3</text>
<text x="409" y="115">GND</text>
<text x="417.9" y="115">3V3</text>
<text x="71.2" y="122.6">GND</text>
<text x="105.5" y="122.6">+5V</text>
<text x="306.8" y="130.4">1</text>
<text x="310" y="127.6">1</text>
<text x="313.5" y="130.4">1uF</text>
<text x="321.3" y="127.6">2</text>
<text x="322.1" y="130.4">3</text>
<text x="471.9" y="130.4">1</text>
<text x="475.1" y="127.6">1</text>
<text x="478.6" y="130.4">1uF</text>
<text x="486.4" y="127.6">2</text>
<text x="487.2" y="130.4">3</text>
<text x="86.4" y="136.5">1</text>
<text x="100.3" y="135.3">3V3</text>
<text x="100.4" y="137.9">SDA</text>
<text x="306.7" y="136.5">C1+</text>
<text x="322.2" y="136.5">C1-</text>
<text x="344.1" y="136.4">2k2</text>
<text x="471.8" y="136.5">C1+</text>
<text x="487.3" y="136.5">C1-</text>
<text x="509.2" y="136.4">2k2</text>
<text x="86.4" y="139.1">2</text>
<text x="100.4" y="143">SCL</text>
<text x="208.1" y="141.4">TEENSY3</text>
<text x="298.7" y="143.1">12</text>
<text x="298.9" y="140.6">11</text>
<text x="304.8" y="141.7">T1IN</text>
<text x="320.8" y="141.7">T1OUT</text>
<text x="331.5" y="140.6">14</text>
<text x="331.5" y="143.1">13</text>
<text x="373.2" y="141.4">TEENSY3</text>
<text x="463.8" y="143.1">12</text>
<text x="464" y="140.6">11</text>
<text x="469.9" y="141.7">T1IN</text>
<text x="485.9" y="141.7">T1OUT</text>
<text x="496.6" y="140.6">14</text>
<text x="496.6" y="143.1">13</text>
<text x="78.6" y="149.4">I2C</text>
<text x="86.4" y="146.7">2</text>
<text x="86.4" y="144.1">1</text>
<text x="100.4" y="145.5">GND</text>
<text x="204.6" y="146.9">0</text>
<text x="204.6" y="149.5">1</text>
<text x="209.6" y="148">RX1/TOUCH0</text>
<text x="257.8" y="148">A5/SCL0/TOUCH6</text>
<text x="279.4" y="146.9">19</text>
<text x="290.9" y="148">SCL</text>
<text x="298.7" y="145.7">10</text>
<text x="299.8" y="148.2">9</text>
<text x="304.8" y="144.2">R1OUT</text>
<text x="304.8" y="146.8">T2IN</text>
<text x="304.8" y="149.3">R2OUT</text>
<text x="320.8" y="146.8">T2OUT</text>
<text x="322.8" y="144.2">R1IN</text>
<text x="322.8" y="149.3">R2IN</text>
<text x="331.5" y="145.7">7</text>
<text x="331.5" y="148.2">8</text>
<text x="369.7" y="146.9">0</text>
<text x="369.7" y="149.5">1</text>
<text x="374.7" y="148">RX1/TOUCH0</text>
<text x="422.9" y="148">A5/SCL0/TOUCH6</text>
<text x="444.5" y="146.9">19</text>
<text x="456" y="148">SCL</text>
<text x="463.8" y="145.7">10</text>
<text x="464.9" y="148.2">9</text>
<text x="469.9" y="144.2">R1OUT</text>
<text x="469.9" y="146.8">T2IN</text>
<text x="469.9" y="149.3">R2OUT</text>
<text x="485.9" y="146.8">T2OUT</text>
<text x="487.9" y="144.2">R1IN</text>
<text x="487.9" y="149.3">R2IN</text>
<text x="496.6" y="145.7">7</text>
<text x="496.6" y="148.2">8</text>
<text x="204.6" y="154.6">3</text>
<text x="209.6" y="150.6">TX1/TOUCH1</text>
<text x="209.6" y="155.7">TX/PWM0</text>
<text x="323.6" y="154.4">VS+</text>
<text x="331.5" y="153.3">2</text>
<text x="331.5" y="155.8">6</text>
<text x="369.7" y="154.6">3</text>
<text x="374.7" y="150.6">TX1/TOUCH1</text>
<text x="374.7" y="155.7">TX/PWM0</text>
<text x="488.7" y="154.4">VS+</text>
<text x="496.6" y="153.3">2</text>
<text x="496.6" y="155.8">6</text>
<text x="204.6" y="157.1">4</text>
<text x="209.6" y="158.2">RX/PWM1</text>
<text x="256.8" y="158.2">A9/TOUCH8/PWM9</text>
<text x="279.4" y="157.1">23</text>
<text x="289.6" y="158.2">SENSOR1_P2</text>
<text x="324.1" y="156.9">VS-</text>
<text x="342.3" y="161" transform="rotate(-90 342.3 161)">COM_P2</text>
<text x="369.7" y="157.1">4</text>
<text x="374.7" y="158.2">RX/PWM1</text>
<text x="421.9" y="158.2">A9/TOUCH8/PWM9</text>
<text x="444.5" y="157.1">23</text>
<text x="454.7" y="158.2">SENSOR1_P5</text>
<text x="489.2" y="156.9">VS-</text>
<text x="507.4" y="161" transform="rotate(-90 507.4 161)">COM_P5</text>
<text x="306.7" y="162.2">C2+</text>
<text x="322.2" y="162.2">C2-</text>
<text x="471.8" y="162.2">C2+</text>
<text x="487.3" y="162.2">C2-</text>
<text x="288.3" y="169.6">3V3</text>
<text x="306.8" y="168.3">4</text>
<text x="310" y="173.4">1</text>
<text x="321.3" y="173.4">2</text>
<text x="322.1" y="168.3">5</text>
<text x="329.1" y="168.5">MAX232</text>
<text x="453.4" y="169.6">3V3</text>
<text x="471.9" y="168.3">4</text>
<text x="475.1" y="173.4">1</text>
<text x="486.4" y="173.4">2</text>
<text x="487.2" y="168.3">5</text>
<text x="494.2" y="168.5">MAX232</text>
<text x="203.5" y="180">13</text>
<text x="313.5" y="176.1">1uF</text>
<text x="368.6" y="180">13</text>
<text x="478.6" y="176.1">1uF</text>
<text x="203.5" y="182.5">14</text>
<text x="209.6" y="181.1">LED/SCK</text>
<text x="209.6" y="183.6">A0/SCK</text>
<text x="279.4" y="185">37</text>
<text x="368.6" y="182.5">14</text>
<text x="374.7" y="181.1">LED/SCK</text>
<text x="374.7" y="183.6">A0/SCK</text>
<text x="444.5" y="185">37</text>
<text x="270.8" y="188.7">GND</text>
<text x="271.1" y="186.1">VCC</text>
<text x="279.4" y="187.6">36</text>
<text x="302.4" y="189.7">100nF</text>
<text x="435.9" y="188.7">GND</text>
<text x="436.2" y="186.1">VCC</text>
<text x="444.5" y="187.6">36</text>
<text x="467.5" y="189.7">100nF</text>
<text x="189.9" y="193.8">SDA</text>
<text x="203.5" y="192.7">18</text>
<text x="209.6" y="193.8">A4/SDA0/TOUCH5</text>
<text x="355" y="193.8">SDA</text>
<text x="368.6" y="192.7">18</text>
<text x="374.7" y="193.8">A4/SDA0/TOUCH5</text>
<text x="182.9" y="201.4">SENSOR3_P2</text>
<text x="203.5" y="200.3">39</text>
<text x="209.6" y="201.4">A11</text>
<text x="247.1" y="201.9" transform="rotate(-90 247.1 201.9)">GND</text>
<text x="250.9" y="201.9" transform="rotate(-90 250.9 201.9)">AGND</text>
<text x="254.7" y="201.9" transform="rotate(-90 254.7 201.9)">VCC</text>
<text x="262.3" y="201.9" transform="rotate(-90 262.3 201.9)">A10</text>
<text x="288.3" y="203.9">GND</text>
<text x="348" y="201.4">SENSOR3_P5</text>
<text x="368.6" y="200.3">39</text>
<text x="374.7" y="201.4">A11</text>
<text x="412.2" y="201.9" transform="rotate(-90 412.2 201.9)">GND</text>
<text x="416" y="201.9" transform="rotate(-90 416 201.9)">AGND</text>
<text x="419.8" y="201.9" transform="rotate(-90 419.8 201.9)">VCC</text>
<text x="427.4" y="201.9" transform="rotate(-90 427.4 201.9)">A10</text>
<text x="453.4" y="203.9">GND</text>
<text x="248.3" y="208" transform="rotate(-90 248.3 208)">46</text>
<text x="252.1" y="208" transform="rotate(-90 252.1 208)">44</text>
<text x="255.9" y="208" transform="rotate(-90 255.9 208)">43</text>
<text x="263.5" y="208" transform="rotate(-90 263.5 208)">40</text>
<text x="413.4" y="208" transform="rotate(-90 413.4 208)">46</text>
<text x="417.2" y="208" transform="rotate(-90 417.2 208)">44</text>
<text x="421" y="208" transform="rotate(-90 421 208)">43</text>
<text x="428.6" y="208" transform="rotate(-90 428.6 208)">40</text>
<text x="243.9" y="221.7">GND</text>
<text x="252.8" y="221.7">3V3</text>
<text x="270.5" y="216.6">SENSOR2_P2</text>
<text x="409" y="221.7">GND</text>
<text x="417.9" y="221.7">3V3</text>
<text x="435.6" y="216.6">SENSOR2_P5</text>
<text x="306.8" y="237.1">1</text>
<text x="310" y="234.3">1</text>
<text x="313.5" y="237">1uF</text>
<text x="321.3" y="234.3">2</text>
<text x="322.1" y="237.1">3</text>
<text x="471.9" y="237.1">1</text>
<text x="475.1" y="234.3">1</text>
<text x="478.6" y="237">1uF</text>
<text x="486.4" y="234.3">2</text>
<text x="487.2" y="237.1">3</text>
<text x="306.7" y="243.2">C1+</text>
<text x="322.2" y="243.2">C1-</text>
<text x="344.1" y="243">2k2</text>
<text x="471.8" y="243.2">C1+</text>
<text x="487.3" y="243.2">C1-</text>
<text x="509.2" y="243">2k2</text>
<text x="208.1" y="248.1">TEENSY3</text>
<text x="298.7" y="249.8">12</text>
<text x="298.9" y="247.3">11</text>
<text x="304.8" y="248.4">T1IN</text>
<text x="304.8" y="250.9">R1OUT</text>
<text x="320.8" y="248.4">T1OUT</text>
<text x="322.8" y="250.9">R1IN</text>
<text x="331.5" y="247.3">14</text>
<text x="331.5" y="249.8">13</text>
<text x="373.2" y="248.1">TEENSY3</text>
<text x="463.8" y="249.8">12</text>
<text x="464" y="247.3">11</text>
<text x="469.9" y="248.4">T1IN</text>
<text x="469.9" y="250.9">R1OUT</text>
<text x="485.9" y="248.4">T1OUT</text>
<text x="487.9" y="250.9">R1IN</text>
<text x="496.6" y="247.3">14</text>
<text x="496.6" y="249.8">13</text>
<text x="204.6" y="253.6">0</text>
<text x="204.6" y="256.2">1</text>
<text x="209.6" y="254.7">RX1/TOUCH0</text>
<text x="209.6" y="257.3">TX1/TOUCH1</text>
<text x="257.8" y="254.7">A5/SCL0/TOUCH6</text>
<text x="279.4" y="253.6">19</text>
<text x="290.9" y="254.7">SCL</text>
<text x="298.7" y="252.3">10</text>
<text x="299.8" y="254.9">9</text>
<text x="304.8" y="253.4">T2IN</text>
<text x="304.8" y="256">R2OUT</text>
<text x="320.8" y="253.4">T2OUT</text>
<text x="322.8" y="256">R2IN</text>
<text x="331.5" y="252.3">7</text>
<text x="331.5" y="254.9">8</text>
<text x="369.7" y="253.6">0</text>
<text x="369.7" y="256.2">1</text>
<text x="374.7" y="254.7">RX1/TOUCH0</text>
<text x="374.7" y="257.3">TX1/TOUCH1</text>
<text x="422.9" y="254.7">A5/SCL0/TOUCH6</text>
<text x="444.5" y="253.6">19</text>
<text x="456" y="254.7">SCL</text>
<text x="463.8" y="252.3">10</text>
<text x="464.9" y="254.9">9</text>
<text x="469.9" y="253.4">T2IN</text>
<text x="469.9" y="256">R2OUT</text>
<text x="485.9" y="253.4">T2OUT</text>
<text x="487.9" y="256">R2IN</text>
<text x="496.6" y="252.3">7</text>
<text x="496.6" y="254.9">8</text>
<text x="204.6" y="261.2">3</text>
<text x="204.6" y="263.8">4</text>
<text x="209.6" y="262.3">TX/PWM0</text>
<text x="279.4" y="263.8">23</text>
<text x="323.6" y="261.1">VS+</text>
<text x="324.1" y="263.6">VS-</text>
<text x="331.5" y="260">2</text>
<text x="331.5" y="262.5">6</text>
<text x="369.7" y="261.2">3</text>
<text x="369.7" y="263.8">4</text>
<text x="374.7" y="262.3">TX/PWM0</text>
<text x="444.5" y="263.8">23</text>
<text x="488.7" y="261.1">VS+</text>
<text x="489.2" y="263.6">VS-</text>
<text x="496.6" y="260">2</text>
<text x="496.6" y="262.5">6</text>
<text x="209.6" y="264.9">RX/PWM1</text>
<text x="256.8" y="264.9">A9/TOUCH8/PWM9</text>
<text x="289.6" y="264.9">SENSOR1_P3</text>
<text x="306.7" y="268.9">C2+</text>
<text x="322.2" y="268.9">C2-</text>
<text x="342.3" y="267.7" transform="rotate(-90 342.3 267.7)">COM_P3</text>
<text x="374.7" y="264.9">RX/PWM1</text>
<text x="421.9" y="264.9">A9/TOUCH8/PWM9</text>
<text x="454.7" y="264.9">SENSOR1_P6</text>
<text x="471.8" y="268.9">C2+</text>
<text x="487.3" y="268.9">C2-</text>
<text x="507.4" y="267.7" transform="rotate(-90 507.4 267.7)">COM_P6</text>
<text x="306.8" y="275">4</text>
<text x="322.1" y="275">5</text>
<text x="329.1" y="275.1">MAX232</text>
<text x="471.9" y="275">4</text>
<text x="487.2" y="275">5</text>
<text x="494.2" y="275.1">MAX232</text>
<text x="288.3" y="276.3">3V3</text>
<text x="310" y="280">1</text>
<text x="321.3" y="280">2</text>
<text x="453.4" y="276.3">3V3</text>
<text x="475.1" y="280">1</text>
<text x="486.4" y="280">2</text>
<text x="22.9" y="286.5">VCC</text>
<text x="50.8" y="286.5">VCC</text>
<text x="76.2" y="286.5">VCC</text>
<text x="101.6" y="286.5">VCC</text>
<text x="127" y="286.5">VCC</text>
<text x="151.2" y="286.5">VCC</text>
<text x="203.5" y="286.6">13</text>
<text x="209.6" y="287.7">LED/SCK</text>
<text x="313.5" y="282.7">1uF</text>
<text x="368.6" y="286.6">13</text>
<text x="374.7" y="287.7">LED/SCK</text>
<text x="478.6" y="282.7">1uF</text>
<text x="203.5" y="289.2">14</text>
<text x="209.6" y="290.3">A0/SCK</text>
<text x="271.1" y="292.8">VCC</text>
<text x="279.4" y="291.7">37</text>
<text x="368.6" y="289.2">14</text>
<text x="374.7" y="290.3">A0/SCK</text>
<text x="436.2" y="292.8">VCC</text>
<text x="444.5" y="291.7">37</text>
<text x="203.5" y="299.3">18</text>
<text x="270.8" y="295.4">GND</text>
<text x="279.4" y="294.3">36</text>
<text x="302.4" y="296.3">100nF</text>
<text x="368.6" y="299.3">18</text>
<text x="435.9" y="295.4">GND</text>
<text x="444.5" y="294.3">36</text>
<text x="467.5" y="296.3">100nF</text>
<text x="189.9" y="300.4">SDA</text>
<text x="209.6" y="300.4">A4/SDA0/TOUCH5</text>
<text x="355" y="300.4">SDA</text>
<text x="374.7" y="300.4">A4/SDA0/TOUCH5</text>
<text x="29.4" y="306.5">100nF</text>
<text x="57.4" y="306.5">100nF</text>
<text x="82.8" y="306.5">100nF</text>
<text x="108.2" y="306.5">100nF</text>
<text x="133.6" y="306.5">100nF</text>
<text x="157.7" y="306.5">100nF</text>
<text x="182.9" y="308.1">SENSOR3_P3</text>
<text x="203.5" y="307">39</text>
<text x="209.6" y="308.1">A11</text>
<text x="247.1" y="308.6" transform="rotate(-90 247.1 308.6)">GND</text>
<text x="250.9" y="308.6" transform="rotate(-90 250.9 308.6)">AGND</text>
<text x="254.7" y="308.6" transform="rotate(-90 254.7 308.6)">VCC</text>
<text x="262.3" y="308.6" transform="rotate(-90 262.3 308.6)">A10</text>
<text x="288.3" y="310.6">GND</text>
<text x="348" y="308.1">SENSOR3_P6</text>
<text x="368.6" y="307">39</text>
<text x="374.7" y="308.1">A11</text>
<text x="412.2" y="308.6" transform="rotate(-90 412.2 308.6)">GND</text>
<text x="416" y="308.6" transform="rotate(-90 416 308.6)">AGND</text>
<text x="419.8" y="308.6" transform="rotate(-90 419.8 308.6)">VCC</text>
<text x="427.4" y="308.6" transform="rotate(-90 427.4 308.6)">A10</text>
<text x="453.4" y="310.6">GND</text>
<text x="248.3" y="314.7" transform="rotate(-90 248.3 314.7)">46</text>
<text x="252.1" y="314.7" transform="rotate(-90 252.1 314.7)">44</text>
<text x="255.9" y="314.7" transform="rotate(-90 255.9 314.7)">43</text>
<text x="263.5" y="314.7" transform="rotate(-90 263.5 314.7)">40</text>
<text x="413.4" y="314.7" transform="rotate(-90 413.4 314.7)">46</text>
<text x="417.2" y="314.7" transform="rotate(-90 417.2 314.7)">44</text>
<text x="421" y="314.7" transform="rotate(-90 421 314.7)">43</text>
<text x="428.6" y="314.7" transform="rotate(-90 428.6 314.7)">40</text>
<text x="22.9" y="322">GND</text>
<text x="50.8" y="322">GND</text>
<text x="76.2" y="322">GND</text>
<text x="101.6" y="322">GND</text>
<text x="127" y="322">GND</text>
<text x="151.2" y="322">GND</text>
<text x="270.5" y="323.3">SENSOR2_P3</text>
<text x="435.6" y="323.3">SENSOR2_P6</text>
<text x="243.9" y="328.4">GND</text>
<text x="252.8" y="328.4">3V3</text>
<text x="409" y="328.4">GND</text>
<text x="417.9" y="328.4">3V3</text>
</g>
</svg>
